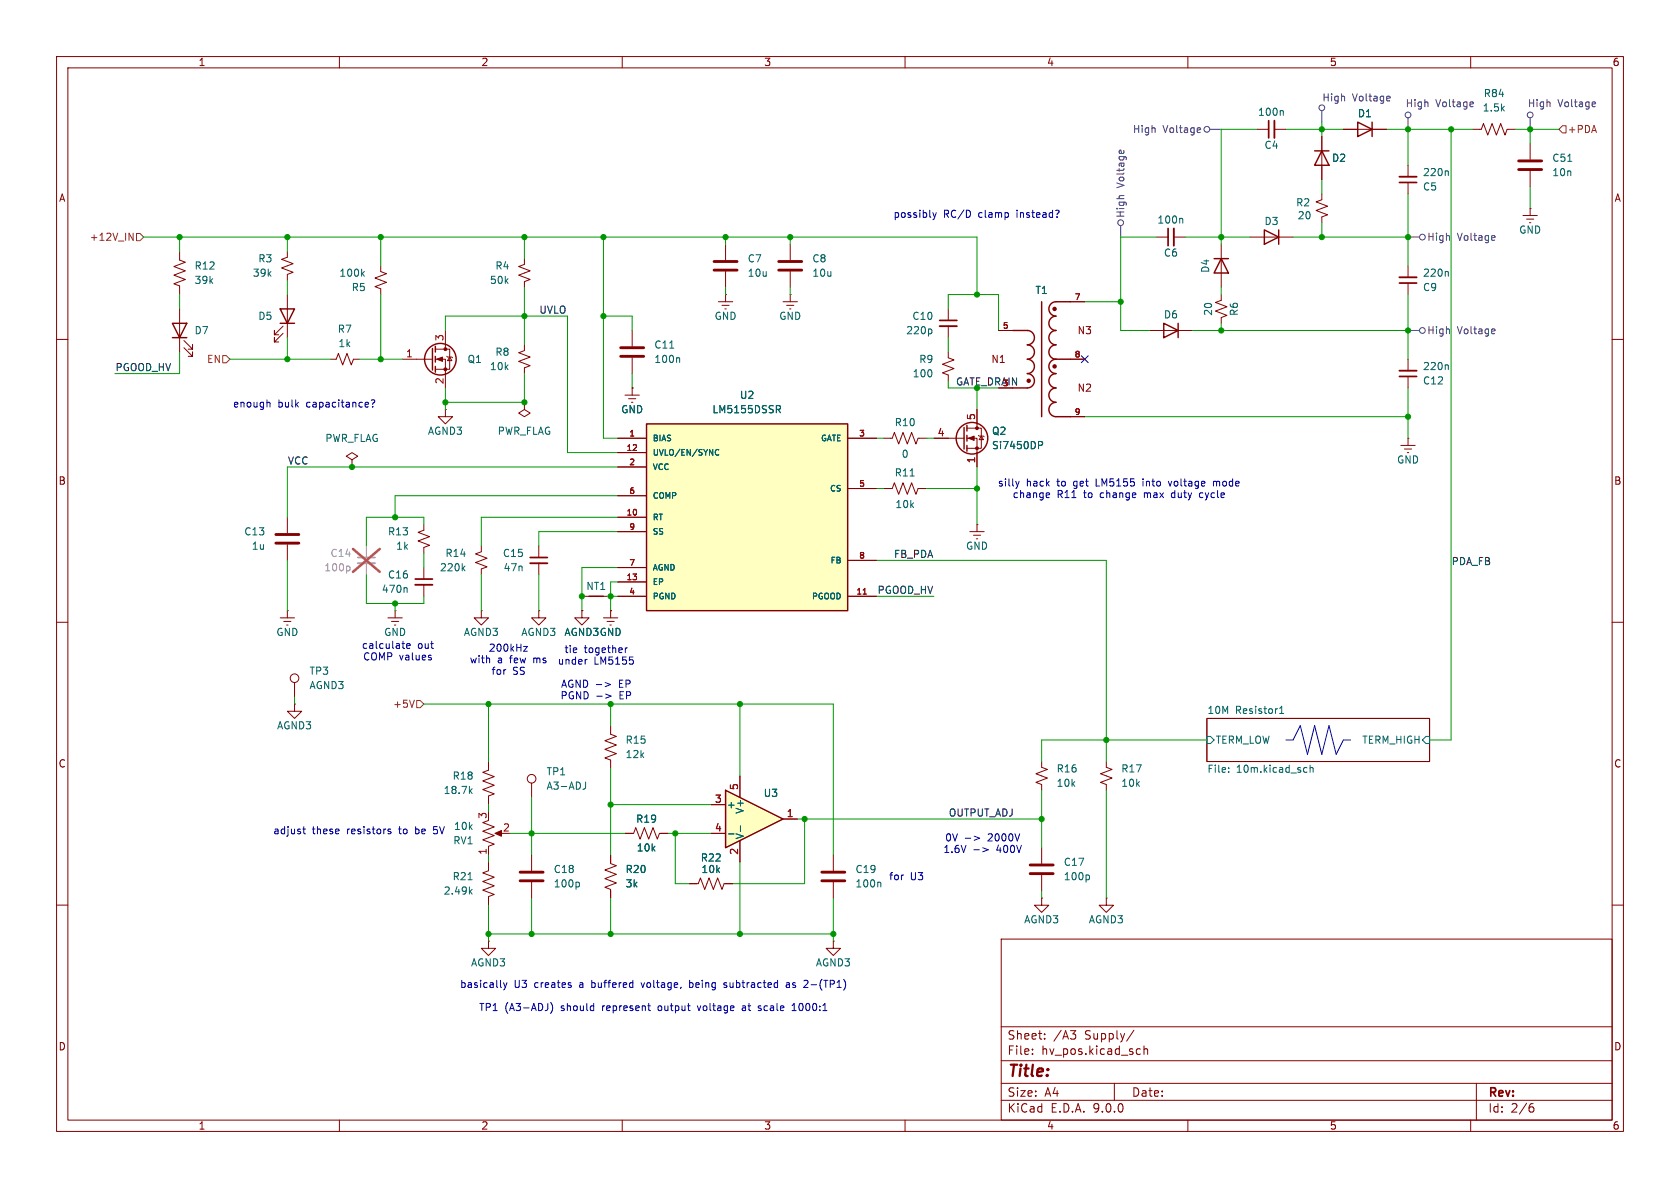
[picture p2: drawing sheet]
<svg xmlns="http://www.w3.org/2000/svg" width="297mm" height="210mm" viewBox="0 0 297 210" stroke-linecap="round" stroke-linejoin="round" font-family="sans-serif">
<g fill="none" stroke="#840000" stroke-width=".18">
<path d="M10 10h277v190h-277zM12 12h273v186h-273zM60 10v2M110 10v2M160 10v2M210 10v2M260 10v2M233.7 34.3v1l-1 .4 2 .7-2 .8 2 .8-1 .4v1M233.7 24.1v7.7M237.5 22.9h7.6M31.7 44.5v1.5l1.1 .4-2.1 .7 2.1 .8-2.1 .7 2.1 .8-2.1 .8 1 .3v1.6M31.7 54.6v7.6"/>
<path d="M50 58.9l-1.5 1.6v-.8v.8h.8M50 57.7l-1.5 1.5v-.8v.8h.8M50.8 44.5v1l-1 .3 2 .8-2 .8 2 .7-1 .4v1M50.8 52.1v7.6M67.3 47v1l1 .4-2 .7 2 .8-2 .8 1 .4v1M176.5 58.4h2.6M189.2 53.3h2.6M203.2 58.4h7.6M204.5 41.9h2M207.5 41.9h2M221 41.9h7.6M10 60h2"/>
<path d="M32.5 61.5l1.5 1.5v-.8v.8h-.7M32.5 60.2l1.5 1.5v-.7v.7h-.7M78.7 72.4v1.3h1.3l-1.3 1.2-1.2-1.2h1.2M78.7 72.4h.1M92.7 61v1l-1 .4 2 .7-2 .8 2 .7-1 .4v1M189.2 73.7h2.6M189.2 63.5h2.6M285 60h2M50.8 91.4v2.8M50.8 96.3v2.8M62.2 81.3l1-.7-1-.6-1 .6 1 .7v1.3M62.2 82.6h.1"/>
<path d="M74.9 92.7v1l-1 .4 2 .8-2 .7 2 .8-1 .4v1M85.1 96.5v1l-1 .4 2 .8-2 .7 2 .8-1 .4v1M10 110h2M68.6 109.2h2.5M69.2 109.9h1.3M69.7 110.5h.3M69.8 108h.1M69.8 108v1.2M74.9 100.3v2.1M74.9 103.4v2M102.9 108v1.2h1.2l-1.2 1.3-1.3-1.3h1.3M102.9 108h.1"/>
<path d="M106.7 109.2h2.5M107.3 109.9h1.3M107.8 110.5h.3M107.9 108h.1M107.9 108v1.2M285 110h2M86.4 134.6v1.5l-1.1 .4 2.1 .8-2.1 .7 2.1 .8-2.1 .8 2.1 .7-1 .4v1.5M94 138.4v2.6M213.4 127h39.3v7.6h-39.3zM94 151.1v2.8M94 156v2.8M107.9 151.1v1.6l1.1 .3-2.1 .8 2.1 .8-2.1 .7 2.1 .8-2.1 .7 1 .4v1.6"/>
<path d="M110.5 147.3h1.5l.4-1 .8 2 .7-2 .8 2 .7-2 .8 2 .4-1h1.5M121.9 156.2h1.5l.4-1 .8 2 .7-2 .8 2 .8-2 .7 2 .4-1h1.5M10 160h2M86.4 166.4v1.2h1.2l-1.2 1.3-1.3-1.3h1.3M86.4 166.4h.1M147.3 166.4v1.2h1.3l-1.3 1.3-1.3-1.3h1.3M147.3 166.4h.1M177 166h108v32h-108zM285 160h2M60 198v2M110 198v2M160 198v2"/>
<path d="M177 194.5h108M177 191.5h108M177 187.5h108M177 181.5h108M182.5 186.3v.1M182.5 185.5v.1M184.7 183.6v.1M184.7 182.8v.1M189.2 182.2h1l-.5 .6M189.9 182.8l.3 .3v.3l-.3 .3M197 191.5v3M200.5 182.1l-1.3 2"/>
<path d="M201.2 185.4l.4 .1M201.6 186.3l-.4 .1M202.2 185.5l.3-.1 .3 .1 .1 .9M202.2 184.9v1.5M210 198v2M260 198v2M261 191.5v6.5M270.6 195.7h.4l.2 .3-.1 .5-.5 .1M271 195.1l-.4 .1"/>
<circle cx="94" cy="137.7" r=".76"/>
</g>
<g fill="none" stroke="#006464" stroke-width=".18">
<path d="M208.9 38.6l.2 .2v.6M64.1 48.4l.3 .4M64.4 48l-.5 .5M71.8 103.9l.2 .2v.6M81.8 100.4l.4 .5M82.2 100.1l-.5 .4M83.1 139.8l.4 .5M83.5 139.4l-.5 .5M103.5 138.2v1a.41 .41 0 0 1-.5 .3M213.4 130.2h.6l.6 .6-.6 .6h-.6zM217.2 136.4v.1M217.2 135.7v.2"/>
<path d="M226.2 126.1h.7M226.2 125.2l.4-.3v1.2M230.7 135.7h.4M231.1 136.5h-.4M231.6 135.8l.2-.1h.3v.8M231.6 135.3v1.2M252.1 130.2h.6v1.2h-.6l-.6-.6zM102.2 155.9l.2 .3v.3l-.2 .3"/>
</g>
<g fill="none" stroke="#840000" stroke-width=".25">
<path d="M232.4 26.7h2.5M233.7 26.7l1.2 2.5h-2.5zM240 21.6l2.6 1.3-2.6 1.2zM242.6 21.6v2.5M30.5 57.2h2.5l-1.3 2.5zM30.5 59.7h2.5M49.5 54.6h2.6l-1.3 2.6zM49.5 57.2h2.6M179.1 58.4h2.5a1.27 1.27 0 0 1 1.3 1.3 1.27 1.27 0 0 1-1.3 1.3 1.27 1.27 0 0 1 1.3 1.2 1.27 1.27 0 0 1-1.3 1.3 1.27 1.27 0 0 1 1.3 1.3 1.27 1.27 0 0 1-1.3 1.2 1.27 1.27 0 0 1 1.3 1.3 1.27 1.27 0 0 1-1.3 1.3h-2.5M184.1 53.3v20.4M189.2 53.3h-2.5a1.27 1.27 0 0 0-1.3 1.3 1.27 1.27 0 0 0 1.3 1.3 1.27 1.27 0 0 0-1.3 1.3 1.27 1.27 0 0 0 1.3 1.2 1.27 1.27 0 0 0-1.3 1.3 1.27 1.27 0 0 0 1.3 1.3 1.27 1.27 0 0 0-1.3 1.2 1.27 1.27 0 0 0 1.3 1.3M205.7 57.2l2.6 1.2-2.6 1.3z"/>
<path d="M208.3 57.2v2.5M223.5 40.6l2.6 1.3-2.6 1.3zM226.1 40.6v2.6M186.7 63.5a1.27 1.27 0 0 0-1.3 1.3 1.27 1.27 0 0 0 1.3 1.2 1.27 1.27 0 0 0-1.3 1.3 1.27 1.27 0 0 0 1.3 1.3 1.27 1.27 0 0 0-1.3 1.3 1.27 1.27 0 0 0 1.3 1.2 1.27 1.27 0 0 0-1.3 1.3 1.27 1.27 0 0 0 1.3 1.3h2.5M186.7 63.5h2.5"/>
</g>
<path d="M206.5 40.4v3M73.4 102.4h3.1" fill="none" stroke="#840000" stroke-width=".3"/>
<path d="M207.5 40.4v3M73.4 103.4h3.1" fill="none" stroke="#840000" stroke-width=".33"/>
<g fill="none" stroke="#840000" stroke-width=".38">
<circle cx="186.4" cy="54.6" r=".2"/>
<circle cx="181.9" cy="67.3" r=".2"/>
<circle cx="186.4" cy="64.8" r=".2"/>
</g>
<path d="M48.8 94.5h4M48.8 96h4M91.9 154.2h4.1M91.9 155.7h4.1" fill="none" stroke="#840000" stroke-width=".51"/>
<path d="M128.3 139.7l10.1 5.1-10.1 5.1z" fill="#ffffc2"/>
<g fill="none" stroke="#840000" stroke-width=".25">
<path d="M76.5 61.6v3.8M77 61.2v1M77 63v1M77 64.8v1M170.4 75.6v3.8M170.9 75.2v1M170.9 77v1M170.9 78.7v1.1M104.1 105.4h2.6M128.3 139.7l10.1 5.1-10.1 5.1z"/>
<circle cx="77.9" cy="63.5" r="2.79"/>
<circle cx="171.8" cy="77.5" r="2.79"/>
</g>
<g fill="none" stroke="#840000" stroke-width=".18">
<path d="M222.2 22.9h2.1M225.3 22.9h2M78.7 58.4v3.3M92.7 45.7v1l-1 .4 2 .8-2 .7 2 .8-1 .4v1M111.8 58.4v2.8M127 53.3h2.5M127.6 54h1.3M128.1 54.6h.3M128.3 52.1h.1M128.3 43.2v2.8M128.3 48v2.8M128.3 52.1v1.2"/>
<path d="M138.4 53.3h2.6M139.1 54h1.2M139.6 54.6h.2M139.7 52.1h.1M139.7 43.2v2.8M139.7 48v2.8M139.7 52.1v1.2M167.6 54.6v2M167.6 57.7v2M58.4 63.5h1l.4-1 .8 2 .7-2 .8 2 .4-1h1M71.1 63.5h5.4M77 61.7h2.5v3.6h-2.5"/>
<path d="M77 63.5h1.7v5.1M79 63l.1 .1h.8l.1 .1M79.5 63.1l.4 .7h-.8zM92.7 71.1v1.3l1 .6-1 .7-1-.7 1-.6M92.7 71.1h.1M110.5 69.9h2.5M111.1 70.5h1.3M111.6 71.1h.3M111.8 68.6h.1M111.8 63.2v2.8M111.8 68.6v1.3M165.1 77.5h5.3"/>
<path d="M167.6 62.2v1l1.1 .4-2.1 .8 2.1 .8-2.1 .7 1 .4v1M170.9 75.7h2.6v3.5h-2.6M170.9 77.5h1.8v5.1M172.7 72.4v3.3M173 77l.1 .1h.8l.1 .1M173.5 77.1l.4 .6h-.8zM247.6 78.7h2.6M248.3 79.4h1.3M248.9 77.5h.1M248.9 77.5v1.2M95.2 96.5v2.1M95.2 99.6v2"/>
<path d="M156.2 86.4h1.5l.4-1.1 .8 2.1 .7-2.1 .8 2.1 .8-2.1 .7 2.1 .4-1h1.5M171.4 94h2.6M172.1 94.6h1.3M172.6 95.3h.2M172.7 92.7h.1M172.7 92.7v1.3M248.8 80h.2M49.5 109.2h2.6M50.2 109.9h1.2M50.7 110.5h.2M50.8 108h.1M50.8 108v1.2"/>
<path d="M85.1 108v1.2h1.3l-1.3 1.3-1.3-1.3h1.3M85.1 108h.1M95.2 108v1.2h1.3l-1.3 1.3-1.2-1.3h1.2M95.2 108h.1M102.9 105.4h5M52.1 124.5v1.2h1.2l-1.2 1.3-1.3-1.3h1.3M52.1 124.5h.1M52.1 120.7v2.5M107.9 128.3v1.5l1.1 .4-2.1 .7 2.1 .8-2.1 .8 2.1 .7-2.1 .8 1 .4v1.5M130.8 137.2v3.8M184.1 134.6v1l1.1 .4-2.1 .8 2.1 .7-2.1 .8 1 .4v1M195.6 134.6v1l1 .4-2 .8 2 .7-2 .8 1 .4v1"/>
<path d="M86.4 145l-1.1 .4 2.1 .8-2.1 .7 2.1 .8-2.1 .8 2.1 .7-1 .4v1.5M86.4 152.4v1.5l-1.1 .4 2.1 .8-2.1 .7 2.1 .8-2.1 .8 2.1 .7-1 .4v1.5M87.9 147.3h1M125.7 142.2h2.6M125.7 147.3h2.6M130.8 148.6v3.8M138.4 144.8h2.6M147.3 151.1v2.8M147.3 156v2.8M184.1 158.8v1.2h1.3l-1.3 1.3-1.2-1.3h1.2M184.1 158.8h.1M184.1 149.9v2.8"/>
<path d="M184.1 154.7v2.8M195.6 158.8v1.2h1.2l-1.2 1.3-1.3-1.3h1.3M195.6 158.8h.1"/>
<circle cx="52.1" cy="119.9" r=".76"/>
</g>
<g fill="none" stroke="#006464" stroke-width=".18">
<path d="M226.7 19.5l.2 .2v.7M164.5 58.2l.2 .2v.4l-.2 .2M118.4 61.5h.7M120 63.2l.2 .2v.7M183.6 78h.5l.2 .3-.1 .4h-.6M160.9 84.1h.7M82.7 155.5h.8M83.1 157.6l.4 .5M83.5 157.2l-.5 .5M128.8 147.4h1M130.9 146v1M155.5 155.9l.2 .2v.7"/>
<path d="M192.4 154.7l.2 .2v.4l-.2 .2"/>
</g>
<path d="M126.2 46.2h4.1M126.2 47.8h4.1M137.7 46.2h4M137.7 47.8h4M109.7 61.5h4.1M109.7 63h4.1M145.3 154.2h4.1M145.3 155.7h4.1M182.1 152.9h4.1M182.1 154.4h4.1" fill="none" stroke="#840000" stroke-width=".51"/>
<path d="M224.3 21.3v3.1M166.1 56.6h3.1M93.7 98.6h3.1" fill="none" stroke="#840000" stroke-width=".3"/>
<path d="M225.3 21.3v3.1M166.1 57.7h3.1M93.7 99.6h3.1" fill="none" stroke="#840000" stroke-width=".33"/>
<path d="M63.2 98.6h3.1" fill="none" stroke="#a1a1a1" stroke-width=".3"/>
<path d="M63.2 99.6h3.1" fill="none" stroke="#a1a1a1" stroke-width=".33"/>
<path d="M64.8 96.5v2.1M64.8 99.6v2" fill="none" stroke="#a1a1a1" stroke-width=".18"/>
<path d="M61.6 100.1l.3 .2v.4l-.3 .2" fill="none" stroke="#989898" stroke-width=".18"/>
<path d="M62.4 97l4.7 4.1M67.1 97l-4.7 4.1" fill="none" stroke="#e65255" stroke-width=".46"/>
<g fill="#840000" stroke="#840000" stroke-width=".18">
<path d="M77.2 63.5l1-.4v.8z"/>
<path d="M87.5 147.3l1.1-.5v1z"/>
<path d="M171.2 77.5l1-.4v.8z"/>
<circle cx="78.7" cy="61.7" r=".25"/>
<circle cx="78.7" cy="65.3" r=".25"/>
<circle cx="172.7" cy="75.7" r=".25"/>
<circle cx="172.7" cy="79.2" r=".25"/>
</g>
<path d="M114.3 74.9h35.6v33.1h-35.6z" fill="#ffffc2"/>
<path d="M214.6 45.7h2.6M215.9 45.7l1.3 2.6h-2.6zM114.3 74.9h35.6v33.1h-35.6z" fill="none" stroke="#840000" stroke-width=".25"/>
<g fill="none" stroke="#840000" stroke-width=".18">
<path d="M233.7 24.1v2.6M233.7 29.2v2.6M237.5 22.9h2.5M242.6 22.9h2.5M248.9 29.2v2M248.9 32.3v2M260.3 22.9h1.6l.4-1.1 .7 2.1 .8-2.1 .7 2.1 .8-2.1 .8 2.1 .3-1h1.6M269.2 38.1h2.6M269.9 38.7h1.2M270.4 39.4h.2M270.5 36.8h.1M270.5 25.4v2.8"/>
<path d="M270.5 30.2v2.8M270.5 36.8v1.3M176.5 58.4h2.6M189.2 53.3h2.6M215.9 52.1v1l-1 .4 2 .7-2 .8 2 .8-1 .3v1.1M215.9 43.2v7.6M248.9 47v2M248.9 50v2.1M109.2 77.5h5.1M111.8 68.6h.1M149.9 77.5h5M156.2 77.5h1.5l.4-1 .8 2 .7-2 .8 2 .8-2 .7 2 .4-1h1.5"/>
<path d="M165.1 77.5h2.5M172.7 72.4v2.5M189.2 73.7h2.6M189.2 63.5h2.6M248.9 63.5v2M248.9 66.5v2.1M109.2 80h5.1M109.2 82.6h5.1M109.2 87.6h5.1M109.2 91.4h5.1M109.2 94h5.1M149.9 86.4h5"/>
<path d="M149.9 99.1h5M172.7 80v2.6M102.9 108h.1M107.9 108h.1M109.2 100.3h5.1M109.2 102.9h5.1M109.2 105.4h5.1M149.9 105.4h5M130.8 137.2v3.8M107.9 151.1v1.3M107.9 157.5v1.3M110.5 147.3h1.3"/>
<path d="M116.8 147.3h1.3M121.9 156.2h1.3M125.7 147.3h2.6M125.7 142.2h2.6M128.3 156.2h1.2M130.8 148.6v3.8M138.4 144.8h2.6"/>
</g>
<path d="M255.9 30.2l.1 .2v.7M277.2 28.5h.7M255.9 48l.1 .2v.6M127.1 79.6a.45 .45 0 0 0-.7 .4 .45 .45 0 0 0 .7 .4M137.3 71.7h.4l.3 .2-.1 .4-.6 .1M137.6 72.4l.4 .6M183.6 78h.5l.2 .3-.1 .4h-.6M255.9 64.5l.1 .2v.6M128.8 147.4h1M130.9 146v1" fill="none" stroke="#006464" stroke-width=".18"/>
<path d="M152.6 105h.6" fill="none" stroke="#a90000" stroke-width=".18"/>
<path d="M247.4 32.3h3M247.4 50h3M247.4 66.5h3" fill="none" stroke="#840000" stroke-width=".3"/>
<path d="M247.4 31.2h3M247.4 49h3M247.4 65.5h3" fill="none" stroke="#840000" stroke-width=".33"/>
<path d="M268.5 28.4h4M268.5 30h4" fill="none" stroke="#840000" stroke-width=".51"/>
<g fill="none" stroke="#484848" stroke-width=".18">
<path d="M233.7 19.6v2M245.6 17l.2 .3-.7 .1M245.7 17.8l-.1 .1M260.3 18l.2 .3-.6 .1M260.4 18.8l-.1 .1M281.9 18l.2 .3-.6 .1M282 18.8l-.1 .1M197.9 26.7l.3-.2 .1 .6M198.1 39.9v2M198.6 26.6l.1 .1M212.1 22.6l.2 .3-.6 .1M212.2 23.4h-.1"/>
<path d="M213.9 22.9h2M248.9 20.8v2.1M270.5 20.8v2.1M248.9 58.4h2.1M248.9 41.9h2.1M264.1 58.2l.2 .3-.6 .1M264.1 41.6l.2 .3-.6 .2M264.2 58.9l-.1 .1M264.2 42.4l-.1 .1"/>
<circle cx="233.7" cy="19.1" r=".51"/>
<circle cx="198.1" cy="39.4" r=".51"/>
<circle cx="213.4" cy="22.9" r=".51"/>
<circle cx="248.9" cy="20.3" r=".51"/>
<circle cx="270.5" cy="20.3" r=".51"/>
<circle cx="251.5" cy="41.9" r=".51"/>
<circle cx="251.5" cy="58.4" r=".51"/>
</g>
<path d="M276.2 22.2h.7v1.3h-.7l-.6-.6zM22.8 41.2l.7 1.3v-1.3M24.1 41.3h.7l.6 .6-.6 .6h-.7zM39.4 62.9h.6l.6 .6-.6 .6h-.6zM73.2 123.8l-.4 1.2M73.7 123.8h.6l.6 .7-.6 .6h-.6z" fill="none" stroke="#725600" stroke-width=".18"/>
<g fill="none" stroke="#0000c2" stroke-width=".18">
<path d="M164.9 37.6l.3 .8M165.2 38.4l-.3 .5M165.5 37.6l-.3 .8M187.2 37.2v.4M47.4 71.1l.3 .2v.7M65.6 70.7h.5l.1 .2-.3 .6M65.9 71.8v.2M179.6 85.1l.3 .8M179.9 85.9l-.1 .3M180.2 85.1l-.3 .8M185.1 87.1l.4 .1 .1 .2-.6 .1M185.5 87.9l-.4 .1"/>
<path d="M202.1 84.7v.1M202.1 85.1v.8M206.5 85.1l.3 .8 .3-.8M207.2 87.2l-.1 .2 .1 .5M212.2 87.2l-.2 .5 .2 .2 .3 .1M214.5 85.1v.8M214.5 85.2l.4-.1 .2 .2M71.1 113.8h.4M71.3 114.6h.2M71.9 114.2l.6-.1-.1-.3h-.3l-.2 .2 .1 .6h.4M76.2 116.3v.3M92.6 114.3h.6l-.6 .8h.6"/>
<path d="M110.6 114.5v.9M110.9 114.5l-.3 .3M111.9 116.7v.6M107 120.7l1 .3-1 .4M107.1 122.7l.9 .4-.9 .3M227.3 130.8h1.3l1.3-2.5 1.2 5.1 1.3-5.1 1.3 5.1 1.2-5.1 1.3 5.1 1.3-2.6h1.3M53.5 146.5h.5M53.7 146.1v1.1l.3 .2M68.6 146.6h.5M68.6 146.9l.5 .1v.2l-.2 .2-.3-.1M76.6 147.3l.2 .1M77.3 146.1h-.6l-.1 .6 .2-.1"/>
<path d="M170.7 148.2h.9M172.2 150.2h.9M172.2 147.8l1 .4-1 .3M173.7 149.9l1 .3-1 .4M88.5 174.5l.2 .1M89 173.7l.3 .9M89.3 174.6l-.3 .4M89.6 173.7l-.3 .9M97.3 177.2a1.46 1.46 0 0 1 0 1.9M100.9 174.2v.3M113.3 173.7l.3 .9M114.5 177.8h.5"/>
<path d="M114.8 178.6l.2 .1M121.9 173.3v1.3M121.9 174.5l.4 .1M122.3 173.7l-.4 .1M123.3 177.8l.3 .9M128.5 173.8l-.4-.1-.1 .3 .5 .3M128.5 174.4l-.2 .2-.3-.1M131.6 177.8l-.3 .1M131.7 178.2h-.3l-.2 .1 .1 .3 .4 .1M134.1 177.9h.4M134.1 178.2l.5 .2M134.6 178.5l-.2 .2-.4-.1"/>
<path d="M139 173.8h.5l.1 .8M139.6 174l-.4 .1-.2 .2 .2 .3 .4-.1M140 178.7h.8M140 177.7l.4-.3v1.3M142.6 173.3l.2 .2v.3l-.7 .8h.7"/>
</g>
<g fill="none" stroke="#009600" stroke-width=".18">
<path d="M222.2 22.9h-6.3v20.3M227.3 22.9h10.2M233.7 21.6v2.5M233.7 31.8v2.5M233.7 39.4v2.5M245.1 22.9h15.2M248.9 22.9v6.3M248.9 34.3v12.7M256.5 22.9v107.9h-3.8M268 22.9h7.6M270.5 22.9v2.5M270.5 33v3.8"/>
<path d="M25.4 41.9h147.3v10.2M31.7 41.9v2.6M31.7 52.1v2.5M50.8 41.9v2.6M50.8 49.5v2.6M50.8 59.7v3.8M67.3 41.9v5.1M67.3 52.1v11.4M78.7 58.4v-2.5h21.6v24.1h8.9M92.7 41.9v3.8M92.7 50.8v10.2M106.7 55.9h5.1v2.5"/>
<path d="M106.7 41.9v35.6h2.5M128.3 41.9v1.3M128.3 50.8v1.3M139.7 41.9v1.3M139.7 50.8v1.3M167.6 54.6v-2.5h8.9v6.3M167.6 59.7v2.5M191.8 53.3h6.3M204.5 41.9h-6.4v16.5h5.1M209.5 41.9h11.5M210.8 58.4h38.1M215.9 50.8v1.3"/>
<path d="M215.9 57.2v1.2M228.6 41.9h20.3M248.9 52.1v11.4M31.7 62.2v3.8h-11.4M40.6 63.5h17.8M63.5 63.5h7.6M78.7 68.6v3.8M92.7 66v5.1h-14M111.8 66v2.6M154.9 77.5h1.3M163.8 77.5h1.3M167.6 67.3v1.3h8.9"/>
<path d="M172.7 68.6v3.8M191.8 73.7h57.1M248.9 68.6v8.9M50.8 99.1v8.9M74.9 92.7v-1.3h-10.1v5.1M74.9 97.8v2.5M109.2 91.4h-24.1v5.1M109.2 94h-14v2.5M109.2 87.6h-39.4v3.8M109.2 82.6h-58.4v8.8M154.9 99.1h40.7v35.5M154.9 86.4h1.3"/>
<path d="M163.8 86.4h8.9M172.7 82.6v10.1M64.8 101.6v5.1h10.1v-1.3M69.8 106.7v1.3M85.1 101.6v6.4M95.2 101.6v6.4M107.9 105.4h1.3M109.2 102.9h-1.3v5.1M109.2 100.3h-6.3v7.7M154.9 105.4h10.2M52.1 123.2v1.3M74.9 124.5h72.4v26.6"/>
<path d="M86.4 124.5v10.1M107.9 124.5v3.8M107.9 135.9v15.2M130.8 124.5v12.7M184.1 139.7v10.2M195.6 139.7v19.1M213.4 130.8h-29.3v3.8M86.4 142.2v1.3M86.4 151.1v1.3M90.2 147.3h20.3M94 141v10.1M94 158.8v6.3"/>
<path d="M107.9 158.8v6.3M107.9 142.2h17.8M118.1 147.3h7.6M119.4 147.3v8.9h2.5M130.8 152.4v12.7M141 144.8h43.1M142.2 144.8v11.4h-12.7M147.3 158.8v7.6M184.1 157.5v1.3M86.4 160v6.4M86.4 165.1h60.9"/>
</g>
<path d="M191.2 62.9l1.2 1.2M192.4 62.9l-1.2 1.2" fill="none" stroke="#000084" stroke-width=".18"/>
<g fill="#009600" stroke="#009600" stroke-width=".18">
<circle cx="31.7" cy="41.9" r=".46"/>
<circle cx="67.3" cy="63.5" r=".46"/>
<circle cx="50.8" cy="63.5" r=".46"/>
<circle cx="50.8" cy="41.9" r=".46"/>
<circle cx="62.2" cy="82.6" r=".46"/>
<circle cx="92.7" cy="71.1" r=".46"/>
<circle cx="106.7" cy="55.9" r=".46"/>
<circle cx="106.7" cy="41.9" r=".46"/>
<circle cx="128.3" cy="41.9" r=".46"/>
<circle cx="86.4" cy="165.1" r=".46"/>
<circle cx="94" cy="147.3" r=".46"/>
<circle cx="94" cy="165.1" r=".46"/>
<circle cx="107.9" cy="165.1" r=".46"/>
<circle cx="86.4" cy="124.5" r=".46"/>
<circle cx="69.8" cy="106.7" r=".46"/>
<circle cx="69.8" cy="91.4" r=".46"/>
<circle cx="107.9" cy="105.4" r=".46"/>
<circle cx="102.9" cy="105.4" r=".46"/>
<circle cx="67.3" cy="41.9" r=".46"/>
<circle cx="92.7" cy="41.9" r=".46"/>
<circle cx="92.7" cy="55.9" r=".46"/>
<circle cx="78.7" cy="71.1" r=".46"/>
<circle cx="142.2" cy="144.8" r=".46"/>
<circle cx="119.4" cy="147.3" r=".46"/>
<circle cx="107.9" cy="124.5" r=".46"/>
<circle cx="107.9" cy="142.2" r=".46"/>
<circle cx="130.8" cy="124.5" r=".46"/>
<circle cx="130.8" cy="165.1" r=".46"/>
<circle cx="147.3" cy="165.1" r=".46"/>
<circle cx="195.6" cy="130.8" r=".46"/>
<circle cx="184.1" cy="144.8" r=".46"/>
<circle cx="172.7" cy="52.1" r=".46"/>
<circle cx="139.7" cy="41.9" r=".46"/>
<circle cx="172.7" cy="86.4" r=".46"/>
<circle cx="248.9" cy="22.9" r=".46"/>
<circle cx="256.5" cy="22.9" r=".46"/>
<circle cx="248.9" cy="73.7" r=".46"/>
<circle cx="270.5" cy="22.9" r=".46"/>
<circle cx="248.9" cy="58.4" r=".46"/>
<circle cx="248.9" cy="41.9" r=".46"/>
<circle cx="215.9" cy="58.4" r=".46"/>
<circle cx="215.9" cy="41.9" r=".46"/>
<circle cx="198.1" cy="53.3" r=".46"/>
<circle cx="233.7" cy="22.9" r=".46"/>
<circle cx="233.7" cy="41.9" r=".46"/>
</g>
<text font-size="2.8" fill="#840000" x="178" y="190.9">Title:</text>
<g font-size="2.1" fill="#840000">
<text x="178" y="184">Sheet:</text>
<text x="186.2" y="184">/A3</text>
<text x="191.8" y="184">Supply/</text>
<text x="178" y="186.7">File:</text>
<text x="184.1" y="186.7">hv_pos.kicad_sch</text>
<text x="178" y="196.9">KiCad</text>
<text x="178" y="194.1">Size:</text>
<text x="184.7" y="194.1">A4</text>
<text x="185.7" y="196.9">E.D.A.</text>
<text x="193.3" y="196.9">9.0.0</text>
<text x="200" y="194.1">Date:</text>
<text x="263" y="194.3">Rev:</text>
<text x="263" y="196.9">Id:</text>
<text x="267.1" y="196.9">2/6</text>
</g>
<g font-size="1.8" fill="#840000">
<text x="35" y="11.9">1</text>
<text x="85" y="11.9">2</text>
<text x="135" y="11.9">3</text>
<text x="185" y="11.9">4</text>
<text x="235" y="11.9">5</text>
<text x="285" y="11.9">6</text>
<text x="10.3" y="35.9">A</text>
<text x="285.3" y="35.9">A</text>
<text x="190.4" y="59.3">N3</text>
<text x="175.2" y="64.4">N1</text>
<text x="190.4" y="69.4">N2</text>
<text x="10.3" y="85.9">B</text>
<text x="285.3" y="85.9">B</text>
<text x="10.3" y="135.9">C</text>
<text x="285.3" y="135.9">C</text>
<text x="10.3" y="185.9">D</text>
<text x="285.3" y="185.9">D</text>
<text x="35" y="199.9">1</text>
<text x="85" y="199.9">2</text>
<text x="135" y="199.9">3</text>
<text x="185" y="199.9">4</text>
<text x="235" y="199.9">5</text>
<text x="285" y="199.9">6</text>
</g>
<g font-size="1.8" fill="#006464">
<text x="262.2" y="17.4">R84</text>
<text x="222.3" y="20.7">100n</text>
<text x="240" y="20.9">D1</text>
<text x="262" y="19.9">1.5k</text>
<text x="223.4" y="26.5">C4</text>
<text x="235.4" y="28.8">D2</text>
<text x="274.3" y="28.8">C51</text>
<text x="251.5" y="33.9">C5</text>
<text x="251.5" y="31.3">220n</text>
<text x="274.3" y="31.3">10n</text>
<text x="204.5" y="39.7">100n</text>
<text x="223.4" y="40">D3</text>
<text x="229" y="36.7">R2</text>
<text x="229.3" y="39">20</text>
<text x="268.5" y="41.5">GND</text>
<text x="34.3" y="47.9">R12</text>
<text x="45.6" y="46.6">R3</text>
<text x="87.5" y="47.9">R4</text>
<text x="132.1" y="46.6">C7</text>
<text x="143.5" y="46.6">C8</text>
<text x="205.7" y="45.6">C6</text>
<text x="34.3" y="50.4">39k</text>
<text x="44.6" y="49.1">39k</text>
<text x="59.9" y="49.1">100k</text>
<text x="62.1" y="51.7">R5</text>
<text x="86.5" y="50.4">50k</text>
<text x="132.1" y="49.1">10u</text>
<text x="143.5" y="49.1">10u</text>
<text x="183" y="52.2">T1</text>
<text x="214" y="48.3" transform="rotate(-90 214 48.3)">D4</text>
<text x="251.5" y="51.7">C9</text>
<text x="251.5" y="49.1">220n</text>
<text x="34.3" y="59.3">D7</text>
<text x="45.6" y="56.7">D5</text>
<text x="59.6" y="59">R7</text>
<text x="126.2" y="56.7">GND</text>
<text x="137.7" y="56.7">GND</text>
<text x="160.1" y="59.3">220p</text>
<text x="161.2" y="56.7">C10</text>
<text x="205.7" y="56.5">D6</text>
<text x="214.5" y="55.9" transform="rotate(-90 214.5 55.9)">20</text>
<text x="219" y="56" transform="rotate(-90 219 56)">R6</text>
<text x="59.7" y="61.6">1k</text>
<text x="82.6" y="64.4">Q1</text>
<text x="86.5" y="65.6">10k</text>
<text x="87.5" y="63.1">R8</text>
<text x="115.6" y="64.4">100n</text>
<text x="115.6" y="61.8">C11</text>
<text x="162.4" y="64.4">R9</text>
<text x="251.5" y="65.6">220n</text>
<text x="130.7" y="70.7">U2</text>
<text x="161.3" y="66.9">100</text>
<text x="251.5" y="68.2">C12</text>
<text x="75.6" y="77.1">AGND3</text>
<text x="87.9" y="77.1">PWR_FLAG</text>
<text x="109.7" y="73.3">GND</text>
<text x="125.8" y="73.3">LM5155DSSR</text>
<text x="158.1" y="75.5">R10</text>
<text x="175.3" y="77.1">Q2</text>
<text x="57.4" y="78.3">PWR_FLAG</text>
<text x="159.3" y="81.1">0</text>
<text x="175.3" y="79.6">Si7450DP</text>
<text x="246.9" y="82.1">GND</text>
<text x="158.1" y="84.4">R11</text>
<text x="43.1" y="94.8">C13</text>
<text x="68.5" y="94.8">R13</text>
<text x="158.2" y="90">10k</text>
<text x="44.4" y="97.4">1u</text>
<text x="69.9" y="97.4">1k</text>
<text x="77.7" y="101.2">220k</text>
<text x="78.6" y="98.7">R14</text>
<text x="88.8" y="98.7">C15</text>
<text x="88.9" y="101.2">47n</text>
<text x="170.7" y="97.4">GND</text>
<text x="67.4" y="105">470n</text>
<text x="68.5" y="102.5">C16</text>
<text x="103.6" y="104.5">NT1</text>
<text x="48.8" y="112.6">GND</text>
<text x="67.8" y="112.6">GND</text>
<text x="81.9" y="112.6">AGND3</text>
<text x="92.1" y="112.6">AGND3</text>
<text x="99.7" y="112.6">AGND3GND</text>
<text x="54.6" y="119.5">TP3</text>
<text x="54.6" y="122">AGND3</text>
<text x="48.9" y="129.1">AGND3</text>
<text x="110.5" y="131.7">R15</text>
<text x="213.4" y="126.3">10M</text>
<text x="214.8" y="131.7">TERM_LOW</text>
<text x="218.4" y="126.3">Resistor1</text>
<text x="240.7" y="131.7">TERM_HIGH</text>
<text x="96.5" y="137.3">TP1</text>
<text x="110.5" y="134.2">12k</text>
<text x="186.7" y="136.8">R16</text>
<text x="198.1" y="136.8">R17</text>
<text x="213.4" y="136.9">File:</text>
<text x="218.6" y="136.9">10m.kicad_sch</text>
<text x="78.3" y="140.6">18.7k</text>
<text x="79.9" y="138">R18</text>
<text x="96.5" y="139.8">A3-ADJ</text>
<text x="128.4" y="143.1">+</text>
<text x="131.7" y="144" transform="rotate(-90 131.7 144)">V+</text>
<text x="134.9" y="141.1">U3</text>
<text x="186.7" y="139.3">10k</text>
<text x="198.1" y="139.3">10k</text>
<text x="80" y="149.5">RV1</text>
<text x="80.2" y="146.9">10k</text>
<text x="112.4" y="145.6">R19</text>
<text x="131.7" y="148.5" transform="rotate(-90 131.7 148.5)">V-</text>
<text x="79.9" y="155.8">R21</text>
<text x="97.8" y="154.5">C18</text>
<text x="110.5" y="154.5">R20</text>
<text x="112.5" y="150.7">10k</text>
<text x="123.8" y="152.5">R22</text>
<text x="123.9" y="154.5">10k</text>
<text x="151.1" y="154.5">C19</text>
<text x="188" y="155.8">100p</text>
<text x="188" y="153.3">C17</text>
<text x="78.3" y="158.3">2.49k</text>
<text x="97.8" y="157.1">100p</text>
<text x="110.5" y="157.1">3k</text>
<text x="151.1" y="157.1">100n</text>
<text x="181" y="163.4">AGND3</text>
<text x="192.4" y="163.4">AGND3</text>
<text x="83.2" y="171">AGND3</text>
<text x="144.1" y="171">AGND3</text>
</g>
<g font-size="1.8" fill="#484848">
<text x="200.2" y="23.7">High</text>
<text x="205.6" y="23.7">Voltage</text>
<text x="233.7" y="18.1">High</text>
<text x="239.1" y="18.1">Voltage</text>
<text x="248.4" y="19.2">High</text>
<text x="253.8" y="19.2">Voltage</text>
<text x="270" y="19.2">High</text>
<text x="275.4" y="19.2">Voltage</text>
<text x="199" y="33.2" transform="rotate(-90 199 33.2)">Voltage</text>
<text x="199" y="38.6" transform="rotate(-90 199 38.6)">High</text>
<text x="252.2" y="42.8">High</text>
<text x="257.6" y="42.8">Voltage</text>
<text x="252.2" y="59.3">High</text>
<text x="257.6" y="59.3">Voltage</text>
</g>
<g font-size="1.8" fill="#725600">
<text x="277.1" y="23.7">+PDA</text>
<text x="15.8" y="42.8">+12V_IN</text>
<text x="36.5" y="64.4">EN</text>
<text x="69.4" y="125.3">+5V</text>
</g>
<g font-size="1.8" fill="#0000c2">
<text x="157.9" y="38.7">possibly</text>
<text x="166.8" y="38.7">RC/D</text>
<text x="173.1" y="38.7">clamp</text>
<text x="180" y="38.7">instead?</text>
<text x="41.1" y="72.2">enough</text>
<text x="49.1" y="72.2">bulk</text>
<text x="54.3" y="72.2">capacitance?</text>
<text x="176.3" y="86.2">silly</text>
<text x="178.9" y="88.2">change</text>
<text x="181.4" y="86.2">hack</text>
<text x="186.9" y="88.2">R11</text>
<text x="187" y="86.2">to</text>
<text x="190.1" y="86.2">get</text>
<text x="191.7" y="88.2">to</text>
<text x="194.2" y="86.2">LM5155</text>
<text x="194.8" y="88.2">change</text>
<text x="202.7" y="86.2">into</text>
<text x="202.7" y="88.2">max</text>
<text x="207.5" y="86.2">voltage</text>
<text x="207.8" y="88.2">duty</text>
<text x="212.9" y="88.2">cycle</text>
<text x="215.5" y="86.2">mode</text>
<text x="63.9" y="114.9">calculate</text>
<text x="64.1" y="117">COMP values</text>
<text x="73.8" y="114.9">out</text>
<text x="83" y="117.5">with</text>
<text x="86.3" y="115.4">200kHz</text>
<text x="86.8" y="119.5">for</text>
<text x="87.9" y="117.5">a</text>
<text x="90.3" y="117.5">few</text>
<text x="90.6" y="119.5">SS</text>
<text x="94.6" y="117.5">ms</text>
<text x="98.5" y="117.7">under</text>
<text x="99.7" y="115.7">tie</text>
<text x="103.3" y="115.7">together</text>
<text x="105" y="117.7">LM5155</text>
<text x="99" y="123.8">PGND -&gt;</text>
<text x="99.1" y="121.8">AGND -&gt;</text>
<text x="109.5" y="121.8">EP</text>
<text x="109.6" y="123.8">EP</text>
<text x="48.2" y="147.7">adjust</text>
<text x="55.2" y="147.7">these</text>
<text x="61.4" y="147.7">resistors</text>
<text x="70.8" y="147.7">to</text>
<text x="73.9" y="147.7">be</text>
<text x="77.3" y="147.7">5V</text>
<text x="167" y="148.9">0V</text>
<text x="174.8" y="148.9">2000V</text>
<text x="157.1" y="155.8">for</text>
<text x="160.9" y="155.8">U3</text>
<text x="166.7" y="151">1.6V</text>
<text x="176.3" y="151">400V</text>
<text x="81.2" y="174.8">basically</text>
<text x="84.6" y="178.9">TP1</text>
<text x="89.2" y="178.9">(A3-ADJ)</text>
<text x="90.9" y="174.8">U3</text>
<text x="94.6" y="174.8">creates</text>
<text x="99.3" y="178.9">should</text>
<text x="102.7" y="174.8">a</text>
<text x="105" y="174.8">buffered</text>
<text x="106.7" y="178.9">represent</text>
<text x="114.1" y="174.8">voltage,</text>
<text x="116.8" y="178.9">output</text>
<text x="122.7" y="174.8">being</text>
<text x="124" y="178.9">voltage</text>
<text x="129" y="174.8">subtracted</text>
<text x="132.1" y="178.9">at</text>
<text x="135.1" y="178.9">scale</text>
<text x="140.3" y="174.8">as</text>
<text x="141.3" y="178.9">1000:1</text>
<text x="143.6" y="174.8">2-(TP1)</text>
</g>
<g font-size="1.8" fill="#0f0f0f">
<text x="95.2" y="55.5">UVLO</text>
<text x="20.3" y="65.7">PGOOD_HV</text>
<text x="50.8" y="82.2">VCC</text>
<text x="157.9" y="98.7">FB_PDA</text>
<text x="256.5" y="100">PDA_FB</text>
<text x="155" y="105.1">PGOOD_HV</text>
<text x="167.6" y="144.4">OUTPUT_ADJ</text>
</g>
<g font-size="1.8" fill="#a90000">
<text x="71.7" y="63.2">1</text>
<text x="78.5" y="60.4" transform="rotate(-90 78.5 60.4)">3</text>
<text x="78.5" y="68" transform="rotate(-90 78.5 68)">2</text>
<text x="165.7" y="77.2">4</text>
<text x="172.5" y="74.4" transform="rotate(-90 172.5 74.4)">5</text>
<text x="172.5" y="82" transform="rotate(-90 172.5 82)">1</text>
<text x="126.3" y="142">3</text>
<text x="130.6" y="139.8" transform="rotate(-90 130.6 139.8)">5</text>
<text x="86.1" y="144.9" transform="rotate(-90 86.1 144.9)">3</text>
<text x="88.8" y="147.1">2</text>
<text x="126.3" y="147.1">4</text>
<text x="139" y="144.5">1</text>
<text x="86.1" y="151.2" transform="rotate(-90 86.1 151.2)">1</text>
<text x="130.6" y="151.2" transform="rotate(-90 130.6 151.2)">2</text>
</g>
<text font-size="1.8" fill="#009600" x="168.9" y="68.2">GATE_DRAIN</text>
<g font-size="1.8" fill="#989898">
<text x="57.2" y="101.2">100p</text>
<text x="58.3" y="98.7">C14</text>
</g>
<g font-size="1.4" fill="#a90000">
<text x="189.9" y="53.1">7</text>
<text x="177.2" y="58.2">5</text>
<text x="189.9" y="63.2">8</text>
<text x="177.2" y="68.3">3</text>
<text x="111.1" y="77.2">1</text>
<text x="151.8" y="77.2">3</text>
<text x="189.9" y="73.4">9</text>
<text x="110.7" y="79.8">12</text>
<text x="111.1" y="82.3">2</text>
<text x="111.1" y="87.4">6</text>
<text x="151.8" y="86.1">5</text>
<text x="110.7" y="91.2">10</text>
<text x="111.1" y="93.7">9</text>
<text x="111.1" y="100.1">7</text>
<text x="151.8" y="98.8">8</text>
<text x="110.7" y="102.6">13</text>
<text x="111.1" y="105.2">4</text>
<text x="151.3" y="105.2">11</text>
</g>
<g font-size="1.4" fill="#006464">
<text x="115.3" y="78.2">BIAS</text>
<text x="115.3" y="80.7">UVLO/EN/SYNC</text>
<text x="115.3" y="83.3">VCC</text>
<text x="145" y="78.2">GATE</text>
<text x="115.3" y="88.4">COMP</text>
<text x="146.6" y="87.1">CS</text>
<text x="115.3" y="92.2">RT</text>
<text x="115.3" y="94.7">SS</text>
<text x="115.3" y="101.1">AGND</text>
<text x="146.7" y="99.8">FB</text>
<text x="115.3" y="103.6">EP</text>
<text x="115.3" y="106.1">PGND</text>
<text x="143.4" y="106.1">PGOOD</text>
</g>
</svg>
